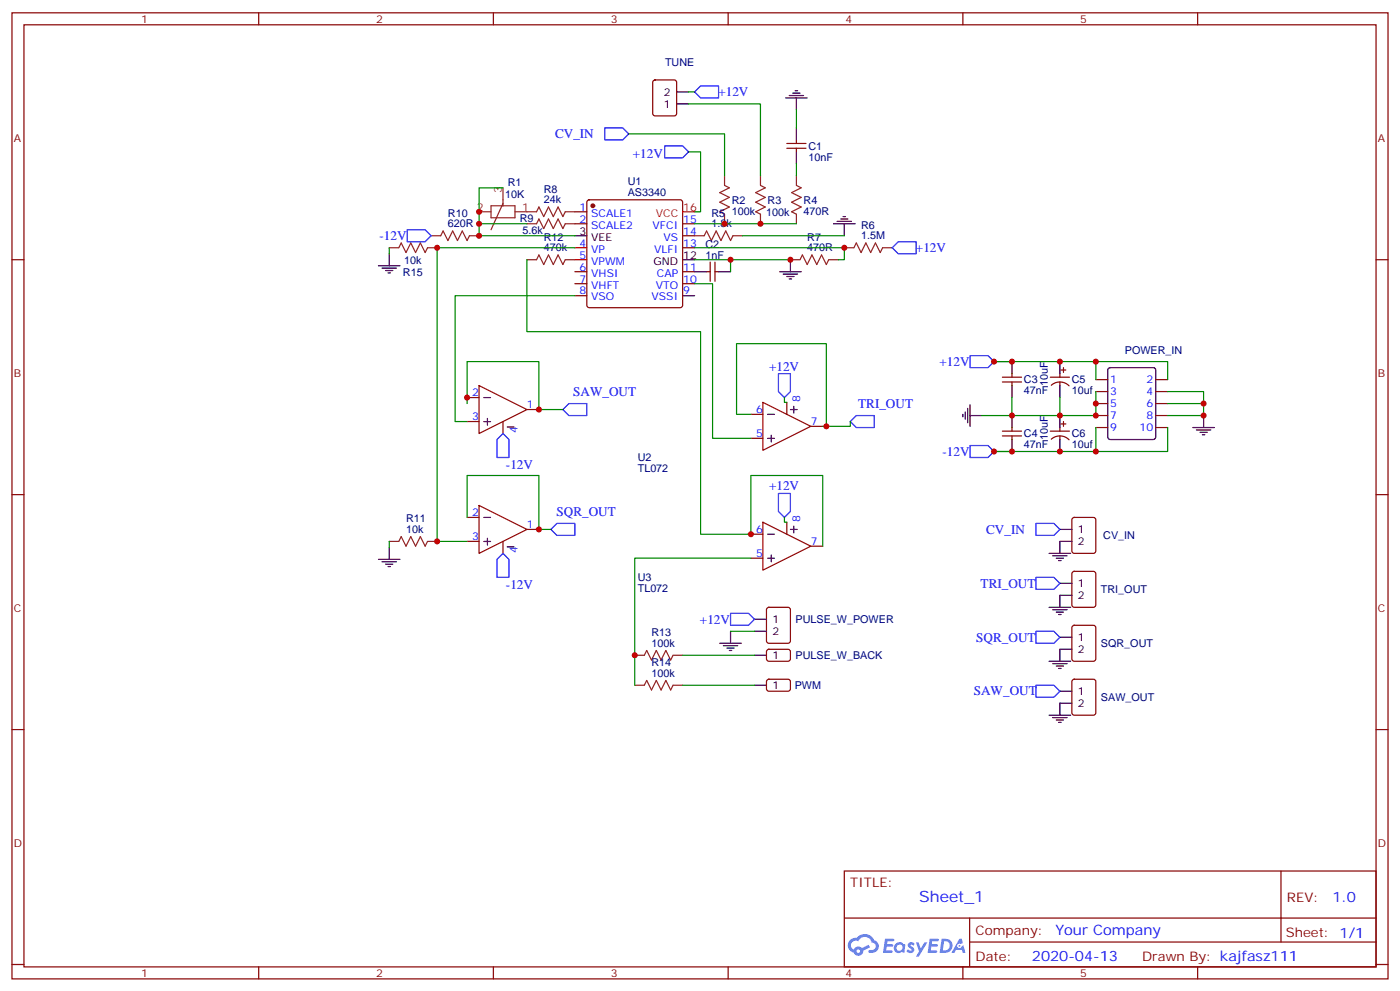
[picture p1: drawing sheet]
<svg xmlns="http://www.w3.org/2000/svg" width="412mm" height="292mm" viewBox="0 0 412 292" stroke-linecap="round" stroke-linejoin="round" font-family="sans-serif">
<g fill="none" stroke="#870000" stroke-width=".35">
<path d="M3.5 3.8h405.4v284.3h-405.4zM7.1 7.3h398.2v277.3h-398.2zM76.2 3.8v3.5M145.3 3.8v3.5M214.5 3.8v3.5M283.6 3.8v3.5M352.8 3.8v3.5M3.5 76.4h3.6M405.3 76.4h3.6M3.5 145.6h3.6M405.3 145.6h3.6M3.5 214.7h3.6"/>
<path d="M405.3 214.7h3.6M248.7 256.4h156.6v28.2h-156.6zM377.3 256.4v20.9M248.7 270.2h156.5M285.6 277.3h119.6M285.6 270.2v14.1M3.5 283.9h3.6M76.2 284.6v3.5M145.3 284.6v3.5M214.5 284.6v3.5M283.6 284.6v3.5M352.8 284.6v3.5"/>
<path d="M405.3 283.9h3.6"/>
</g>
<g fill="#5487ff">
<path d="M267.7 277.5a1.22 1.22 0 0 1 1.7 .3l-.4 .6a.47 .47 0 0 0-.3-.4 .47 .47 0 0 0-.5 .2l.1 .2a1.14 1.14 0 0 1 .8 1.7 1.14 1.14 0 0 1-1.9 0l-.2-.2 .5-.5 .7 .4a.29 .29 0 0 0 .3-.2 .29 .29 0 0 0-.2-.4 1.04 1.04 0 0 1-.6-1.7z"/>
<path d="M260.7 276.3h2.4l.3 .2-.2 .5h-1.8l-.1 .9h1.5l.3 .4-.3 .3h-1.6l-.2 1.1 1.7 .1 .2 .3-.2 .3h-2.6z"/>
<path d="M273.8 276.3h2.4l.3 .2-.1 .5h-1.8l-.2 .9h1.6l.3 .4-.4 .3h-1.6l-.1 1.1 1.7 .1 .2 .3-.2 .3h-2.6z"/>
<path d="M282.6 276.3h.7l.3 1.2-.6 .4a.69 .69 0 0 0-1 .2 .69 .69 0 0 0 .4 1 .69 .69 0 0 0 .9-.6l.5-.3 .6 2.2h-.8l-.2-.8h-1.8l-.5 .8h-.8z"/>
<path d="M269.8 277.4h.8l.6 1.8 1.1-1.8h.9l-2.6 4.2h-.8l.9-1.6z"/>
<path d="M277.4 276.3l-.6 4.1h1.3a2.11 2.11 0 0 0 2.5-2.1 2.11 2.11 0 0 0-2.5-2zM278.1 277a1.39 1.39 0 0 1 1.7 1.4 1.39 1.39 0 0 1-1.8 1.3h-.3z"/>
<path d="M263.7 277.9a1.54 1.54 0 0 0-.1 2.2 1.54 1.54 0 0 0 2.2 .1l.6 .2 .3-2.3-.2-.2h-.4a1.49 1.49 0 0 0-2.4 0zM264 278.9a.94 .94 0 0 1 1.8 0 .94 .94 0 0 1-1.8 0z"/>
<path d="M250.4 276.7a2.18 2.18 0 0 0 1.1 3.7 1.44 1.44 0 0 0 1.6 .9 1.44 1.44 0 0 0 1.2-1.5l2-1-.5-.7-1.9 .9a1.47 1.47 0 0 0-2.4 .5 1.39 1.39 0 0 1-.7-2 1.39 1.39 0 0 1 2-.4 2.12 2.12 0 0 1 2.2-1.3 2.12 2.12 0 0 1 1.9 1.7 1.14 1.14 0 0 1 1.1 1.4 1.14 1.14 0 0 1-1.7 .7 .43 .43 0 0 0-.5 .4 .43 .43 0 0 0 .4 .5 1.98 1.98 0 0 0 2.5-1.3 1.98 1.98 0 0 0-1.2-2.5 3.1 3.1 0 0 0-5.3-.7l-.9 .1zM252.3 280a.55 .55 0 0 1 1.1 0 .55 .55 0 0 1-1.1 0z"/>
<circle cx="282.6" cy="278.4" r=".26"/>
</g>
<g fill="none" stroke="#870000" stroke-width=".35">
<path d="M192.5 23.7l.5-.2h5.6l.7 .5v9.4l-.4 .7h-5.9l-.7-.4v-9.5zM173.1 59l.5-.2h26.8l.5 .2 .2 .5v30.4l-.3 .5-.4 .2h-26.8l-.5-.3-.2-.4v-30.4zM231.8 42.2h5.6M231.8 43.6h5.6M234.6 41.2v1M234.6 43.6v1.1M169.3 62.3h3.6M169.3 65.9h3.6M169.3 80h3.6M201.1 65.9h3.5M201.1 80h3.5M201.1 72.9h3.5"/>
<path d="M201.1 69.4h3.5M208.1 80h1.1M209.2 77.2v5.6M210.6 80h1.1M210.6 77.2v5.6M169.3 83.5h3.6M169.3 87h3.6M201.1 83.5h3.5M137.6 117h3.5M231.8 118.4v3.6M295.3 112.4h5.6M295.3 111h5.6"/>
<path d="M298.1 110v1M298.1 112.4v1.1M309.4 111h5.6M309.7 113.4a3.8 3.8 0 0 1 5.2 .2M312.2 110v1M312.2 112.4v1.1M312.6 108.9h1.4M313.3 108.2v1.4M322.8 111.7h3.5M322.8 115.3h3.5M322.8 118.8h3.5M340.4 111.7h3.6"/>
<path d="M340.4 115.3h3.6M340.4 118.8h3.6M137.6 124.1h3.5M148.2 124.1v3.5M155.2 120.5h3.5M221.2 129h3.5M221.2 122h3.5M238.8 125.5h3.6M295.3 128.3h5.6M295.3 126.9h5.6M298.1 125.8v1.1M298.1 128.3v1.1"/>
<path d="M309.4 126.9h5.6M309.7 129.3a3.8 3.8 0 0 1 5.2 .1M312.2 125.8v1.1M312.2 128.3v1.1M312.6 124.8h1.4M313.3 124.1v1.4M322.8 122.3h3.5M322.8 125.8h3.5M340.4 122.3h3.6M340.4 125.8h3.6M137.6 159.3h3.5M137.6 152.3h3.5"/>
<path d="M148.2 159.3v3.6M155.2 155.8h3.5M221.2 157.2h3.5M231.8 153.7v3.5M316 152.5l.4-.2h5.7l.6 .4 .1 9.5-.5 .6-5.9 .1-.6-.5-.1-9.4zM221.2 164.3h3.5M226 179l.5-.2h5.6l.7 .4v9.4l-.4 .7h-5.9l-.7-.4v-9.4zM238.8 160.8h3.6M316 168.4l.4-.2h5.7l.6 .4 .1 9.4-.5 .7-5.9 .1-.6-.5-.1-9.4zM226 191.3l.5-.2 5.9 .1 .4 .6v2.4l-.7 .4h-5.9l-.4-.7v-2.1zM316 184.3l.4-.3h5.7l.6 .5 .1 9.4-.5 .7h-5.9l-.6-.4-.1-9.5zM226 200.1l.5-.2 5.9 .1 .4 .6v2.4l-.7 .4h-5.9l-.4-.7v-2.1z"/>
<path d="M316 200.1l.4-.2h5.7l.6 .5 .1 9.4-.5 .6-5.9 .1-.6-.5-.1-9.4z"/>
</g>
<circle cx="174.6" cy="60.6" r=".53" fill="#870000" stroke="#870000" stroke-width=".35"/>
<g fill="none" stroke="#000" stroke-width=".35">
<path d="M199.3 30.6h3.5M199.3 27.1h3.5M231.4 28.8h6.4M232.5 28.1h4.2M233.5 27.4h2.2M234.2 26.7h.7M234.6 28.8v3.5M234.6 37.6v3.6M234.6 44.7v3.5M111.5 78.2h6.3M112.5 78.9h4.3M113.6 79.6h2.1"/>
<path d="M114.7 74.7v3.5M169.3 69.4h3.6M201.1 76.4h3.5M204.6 80h3.5M211.7 80h3.5M229.7 80h6.3M232.8 76.4v3.6M245.5 65.9h6.4M246.6 65.2h4.2M247.6 64.5h2.2M248.4 63.7h.7M248.7 65.9v3.5"/>
<path d="M114.3 80.3h.7M201.1 87h3.5M230.7 80.7h4.2M231.8 81.4h2.1M232.5 82.1h.7M142.5 117h2M233.8 119.6v2M285.8 119.1v6.4M298.1 106.4v3.6M298.1 113.5v3.5M312.2 106.4v3.6M312.2 113.5v3.5"/>
<path d="M326.6 108.4l.4-.2h12.7l.7 .4v20.1l-.4 .6-13 .1-.6-.5-.1-20zM142.5 124.1h2M143.6 123.2v1.9M149.4 125.7h2M226.1 122h2M226.1 129h2M227.2 128.1v2M232.8 120.5h2M283.6 122v.7M284.3 121.2v2.2M285 120.2v4.2M285.8 122.3h3.5"/>
<path d="M298.1 122.3v3.5M298.1 129.4v3.5M312.2 122.3v3.5M312.2 129.4v3.5M351.4 125.8h6.3M352.4 126.5h4.3M353.5 127.2h2.1M354.2 128h.7M354.5 122.3v3.5M142.5 152.3h2M142.5 159.4h2M143.6 158.4v2"/>
<path d="M226.1 157.2h2M232.8 155.8h2M233.8 154.9v1.9M312.2 155.8h3.5M315.7 159.3h-3.5v3.6M111.5 164.6h6.3M112.5 165.3h4.3M113.6 166.1h2.1M114.3 166.8h.7M114.7 161.1v3.5M149.4 161h2M226.1 164.3h2"/>
<path d="M227.2 163.4v1.9M309 162.9h6.4M309 178.8h6.4M310.1 163.6h4.2M310.1 179.5h4.2M311.1 164.3h2.2M311.9 165h.7M312.2 171.7h3.5M315.7 175.2h-3.5v3.6M212 189.3h6.4M213.1 190h4.2M214.1 190.7h2.2"/>
<path d="M214.8 191.5h.7M215.2 185.8v3.5M222.2 182.3h3.6M222.2 185.8h3.6M222.2 192.9h3.6M309 194.6h6.4M310.1 195.3h4.2M311.1 180.2h2.2M311.1 196h2.2M311.9 180.9h.7M311.9 196.7h.7M312.2 187.6h3.5"/>
<path d="M315.7 191.1h-3.5v3.5M222.2 201.7h3.6M309 210.5h6.4M310.1 211.2h4.2M311.1 211.9h2.2M311.9 212.6h.7M312.2 203.4h3.5M315.7 207h-3.5v3.5"/>
</g>
<path d="M169.3 72.9h3.6M169.3 76.4h3.6M201.1 62.3h3.5" fill="none" stroke="#f00" stroke-width=".35"/>
<path d="M141.1 113.5l14.1 7-14.1 7.1zM224.7 118.4l14.1 7.1-14.1 7zM141.1 148.8l14.1 7-14.1 7.1zM224.7 153.7l14.1 7.1-14.1 7z" fill="none" stroke="#a10000" stroke-width=".35"/>
<g fill="none" stroke="#8c2424" stroke-width=".35">
<path d="M148.2 59.9l-3.6 7.7M148.2 55.3v5.3M213.4 51.8v2.8l1.4 .7-2.8 1.4 2.8 1.4-2.8 1.4 2.8 1.4-2.8 1.4 1.4 .7v2.9M224 51.8v2.8l1.4 .7-2.8 1.4 2.8 1.4-2.8 1.4 2.8 1.4-2.8 1.4 1.4 .7v2.9M234.6 51.8v2.8l1.4 .7-2.8 1.4 2.8 1.4-2.8 1.4 2.8 1.4-2.8 1.4 1.4 .7v2.9M114.7 72.9h2.8l.7-1.4 1.4 2.8 1.4-2.8 1.4 2.8 1.4-2.8 1.4 2.8 .7-1.4h2.9M127 69.4h2.8l.7-1.4 1.4 2.8 1.4-2.8 1.5 2.8 1.4-2.8 1.4 2.8 .7-1.4h2.8M141.1 62.3h3.5M144.6 60.6h7.1v3.5h-7.1zM151.7 62.3h6.3l.7-1.4 1.5 2.8 1.4-2.8 1.4 2.8 1.4-2.8 1.4 2.8 .7-1.4h2.8M155.2 76.4h2.8l.7-1.4 1.5 2.9 1.4-2.9 1.4 2.9 1.4-2.9 1.4 2.9 .7-1.5h2.8M155.2 65.9h2.8l.7-1.4 1.5 2.8 1.4-2.8 1.4 2.8 1.4-2.8 1.4 2.8 .7-1.4h2.8"/>
<path d="M204.6 69.4h2.8l.7-1.4 1.4 2.8 1.5-2.8 1.4 2.8 1.4-2.8 1.4 2.8 .7-1.4h2.8M232.8 76.4h2.9l.7-1.4 1.4 2.9 1.4-2.9 1.4 2.9 1.4-2.9 1.4 2.9 .7-1.5h2.8M248.7 72.9h2.8l.7-1.4 1.4 2.8 1.5-2.8 1.4 2.8 1.4-2.8 1.4 2.8 .7-1.4h2.8M114.7 159.3h2.8l.7-1.4 1.4 2.9 1.4-2.9 1.4 2.9 1.4-2.9 1.4 2.9 .7-1.5h2.9M187 192.9h2.8l.7-1.4 1.4 2.8 1.4-2.8 1.4 2.8 1.4-2.8 1.5 2.8 .7-1.4h2.8M187 201.7h2.8l.7-1.4 1.4 2.8 1.4-2.8 1.4 2.8 1.4-2.8 1.5 2.8 .7-1.4h2.8"/>
</g>
<g fill="none" stroke="#00f" stroke-width=".35">
<path d="M178.2 37.6h5.2l1.8 1.8-1.8 1.8h-5.2zM206.4 25.3h5.3v3.5h-5.3l-1.8-1.7zM195.8 42.9h5.3l1.7 1.8-1.7 1.8h-5.3zM119.9 67.6h5.3l1.8 1.8-1.8 1.8h-5.3zM262.8 72.9l1.8-1.7h5.3v3.5h-5.3zM229.3 110h3.5v5.3l-1.7 1.7-1.8-1.7zM285.8 104.7h5.2l1.8 1.7-1.8 1.8h-5.2zM148.2 127.6l1.7 1.8v5.3h-3.5v-5.3zM165.8 120.5l1.8-1.7h5.3v3.5h-5.3zM250.5 124.1l1.7-1.8h5.3v3.5h-5.3zM285.8 131.1h5.2l1.8 1.8-1.8 1.8h-5.2zM164 154.1h5.3v3.5h-5.3l-1.7-1.8z"/>
<path d="M229.3 145.2h3.5v5.3l-1.7 1.8-1.8-1.8zM305.2 154.1h5.2l1.8 1.7-1.8 1.8h-5.2zM148.2 162.9l1.7 1.7v5.3h-3.5v-5.3zM305.2 169.9h5.2l1.8 1.8-1.8 1.8h-5.2zM215.2 180.5h5.3l1.7 1.8-1.7 1.7h-5.3zM305.2 185.8h5.2l1.8 1.8-1.8 1.7h-5.2zM305.2 201.7h5.2l1.8 1.7-1.8 1.8h-5.2z"/>
</g>
<g fill="none" stroke="#008700" stroke-width=".35">
<path d="M185.2 39.4h28.2v12.4M202.8 30.6h21.2v21.2M202.8 27.1h1.8M234.6 32.3v5.3M148.2 55.3h-7.1v10.6h14.1M202.8 44.7h3.6v17.6h-1.8M234.6 48.2v3.6M114.7 72.9v1.8M141.1 65.9v3.5h28.2M155.2 76.4v21.2h51.2v59.6h14.8v-17.3h21.2v20.9M169.3 72.9h-40.5v86.4h8.8M204.6 65.9h30"/>
<path d="M204.6 72.9h44.1v3.5h-1.8M204.6 76.4h28.2M215.2 76.4v3.6M218.7 69.4h30M169.3 87h-35.2v37.1h3.5M204.6 83.5h5.3v45.5h11.3M137.6 118.8v-12.4h21.1v14.1h7.1M231.1 117v1.4h.7M298.1 106.4h-5.3h30v5.3M298.1 117v5.3h14.1M322.8 115.3v7h-10.6v-5.3M322.8 106.4h21.2v5.3"/>
<path d="M344 115.3h10.5v7h-10.5M344 118.8h10.5M221.2 122h-4.2v-20.9h26.4v24.4h-1M250.5 124.1v1.4h-7.1M289.3 122.3h8.8M322.8 125.8v7.1h-30h5.3M344 125.8v7.1h-21.2M114.7 159.3v1.8M137.6 152.3v-12.4h21.1v15.9h3.6M231.1 152.3v1.4h.7M221.2 164.3h-34.2v37.4M201.1 192.9h21.1"/>
<path d="M215.2 185.8h7M201.1 201.7h21.1"/>
</g>
<g fill="#c00">
<circle cx="298.1" cy="132.9" r=".88"/>
<circle cx="322.8" cy="106.4" r=".88"/>
<circle cx="298.1" cy="122.3" r=".88"/>
<circle cx="312.2" cy="122.3" r=".88"/>
<circle cx="312.2" cy="106.4" r=".88"/>
<circle cx="322.8" cy="132.9" r=".88"/>
<circle cx="312.2" cy="132.9" r=".88"/>
<circle cx="158.8" cy="155.8" r=".88"/>
<circle cx="141.1" cy="65.9" r=".88"/>
<circle cx="141.1" cy="62.3" r=".88"/>
<circle cx="137.6" cy="117" r=".88"/>
<circle cx="215.2" cy="76.4" r=".88"/>
<circle cx="232.8" cy="76.4" r=".88"/>
<circle cx="213.4" cy="65.9" r=".88"/>
<circle cx="224" cy="65.9" r=".88"/>
<circle cx="248.7" cy="72.9" r=".88"/>
<circle cx="243.4" cy="125.5" r=".88"/>
<circle cx="158.8" cy="120.5" r=".88"/>
<circle cx="141.1" cy="69.4" r=".88"/>
<circle cx="128.8" cy="159.3" r=".88"/>
<circle cx="221.2" cy="157.2" r=".88"/>
<circle cx="187" cy="192.9" r=".88"/>
<circle cx="128.8" cy="72.9" r=".88"/>
<circle cx="298.1" cy="106.4" r=".88"/>
<circle cx="354.5" cy="122.3" r=".88"/>
<circle cx="354.5" cy="118.8" r=".88"/>
<circle cx="292.8" cy="106.4" r=".88"/>
<circle cx="322.8" cy="122.3" r=".88"/>
<circle cx="322.8" cy="118.8" r=".88"/>
<circle cx="292.8" cy="132.9" r=".88"/>
</g>
<text font-size="4.6" fill="#00f" x="270.8" y="265.4">Sheet_1</text>
<g font-size="4.2" fill="#00f">
<text x="392.5" y="265.6">1.0</text>
<text x="310.9" y="275.2">Your Company</text>
<text x="304" y="283">2020-04-13</text>
</g>
<g font-size="3.9" fill="#00f">
<text x="211.6" y="28.4">+12V</text>
<text x="163.5" y="40.6">CV_IN</text>
<text x="186.4" y="46.5">+12V</text>
<text x="111.8" y="70.6">-12V</text>
<text x="269.8" y="74.2">+12V</text>
<text x="276.7" y="107.7">+12V</text>
<text x="226.5" y="109.1">+12V</text>
<text x="168.9" y="116.5">SAW_OUT</text>
<text x="252.8" y="120">TRI_OUT</text>
<text x="277.6" y="134.1">-12V</text>
<text x="149" y="138.2">-12V</text>
<text x="226.5" y="144.4">+12V</text>
<text x="163.9" y="151.8">SQR_OUT</text>
<text x="290.5" y="157.1">CV_IN</text>
<text x="149" y="173.4">-12V</text>
<text x="288.9" y="172.9">TRI_OUT</text>
<text x="206.2" y="183.5">+12V</text>
<text x="287.6" y="188.8">SQR_OUT</text>
<text x="286.9" y="204.7">SAW_OUT</text>
</g>
<g font-size="3.9" fill="#800">
<text x="250.5" y="260.9">TITLE:</text>
<text x="379.1" y="265.6">REV:</text>
<text x="287.4" y="275.1">Company:</text>
<text x="378.7" y="275.8">Sheet: 1/1</text>
<text x="287.4" y="282.8">Date:</text>
<text x="336.4" y="282.9">Drawn By: kajfasz111</text>
</g>
<g font-size="3.2" fill="#800">
<text x="41.6" y="6.8">1</text>
<text x="110.8" y="6.8">2</text>
<text x="179.9" y="6.8">3</text>
<text x="249.1" y="6.8">4</text>
<text x="318.2" y="6.8">5</text>
<text x="4.1" y="41.9">A</text>
<text x="405.9" y="41.9">A</text>
<text x="4.1" y="111">B</text>
<text x="405.9" y="111">B</text>
<text x="4.1" y="180.2">C</text>
<text x="405.9" y="180.2">C</text>
<text x="4.1" y="249.3">D</text>
<text x="405.9" y="249.3">D</text>
<text x="41.6" y="287.6">1</text>
<text x="110.8" y="287.6">2</text>
<text x="179.9" y="287.6">3</text>
<text x="249.1" y="287.6">4</text>
<text x="318.2" y="287.6">5</text>
</g>
<g font-size="3.2" fill="#000080">
<text x="195.9" y="19.3">TUNE</text>
<text x="238.1" y="47.3">10nF</text>
<text x="238.1" y="44.1">C1</text>
<text x="148.8" y="58.2">10K</text>
<text x="149.6" y="54.7">R1</text>
<text x="160.2" y="59.9">24k</text>
<text x="160.2" y="56.7">R8</text>
<text x="184.9" y="57.7">AS3340</text>
<text x="184.9" y="54.5">U1</text>
<text x="215.5" y="60">R2</text>
<text x="226.1" y="60">R3</text>
<text x="236.7" y="60">R4</text>
<text x="131.9" y="63.7">R10</text>
<text x="153.1" y="65.2">R9</text>
<text x="209.6" y="63.7">R5</text>
<text x="215.5" y="63.2">100k</text>
<text x="225.7" y="63.5">100k</text>
<text x="236.7" y="63.2">470R</text>
<text x="131.9" y="66.9">620R</text>
<text x="153.9" y="68.7">5.6k</text>
<text x="160.2" y="70.8">R12</text>
<text x="209.6" y="66.9">1.8k</text>
<text x="237.8" y="70.8">R7</text>
<text x="253.7" y="70.4">1.5M</text>
<text x="253.7" y="67.3">R6</text>
<text x="119.1" y="77.6">10k</text>
<text x="160.2" y="74">470k</text>
<text x="207.8" y="76.1">1nF</text>
<text x="207.8" y="72.9">C2</text>
<text x="237.8" y="74">470R</text>
<text x="118.7" y="81.1">R15</text>
<text x="331.4" y="104">POWER_IN</text>
<text x="301.6" y="112.9">C3</text>
<text x="308.7" y="113.5" transform="rotate(-90 308.7 113.5)">10uF</text>
<text x="315.7" y="112.9">C5</text>
<text x="301.6" y="116">47nF</text>
<text x="315.7" y="116">10uf</text>
<text x="301.6" y="131.8">47nF</text>
<text x="301.6" y="128.7">C4</text>
<text x="308.7" y="129.4" transform="rotate(-90 308.7 129.4)">10uF</text>
<text x="315.7" y="131.8">10uf</text>
<text x="315.7" y="128.7">C6</text>
<text x="187.9" y="135.7">U2</text>
<text x="187.9" y="138.9">TL072</text>
<text x="119.6" y="153.7">R11</text>
<text x="119.6" y="156.9">10k</text>
<text x="325" y="158.7">CV_IN</text>
<text x="187.9" y="171">U3</text>
<text x="187.9" y="174.2">TL072</text>
<text x="324.3" y="174.6">TRI_OUT</text>
<text x="234.4" y="183.4">PULSE_W_POWER</text>
<text x="191.9" y="190.4">100k</text>
<text x="191.9" y="187.2">R13</text>
<text x="324.3" y="190.5">SQR_OUT</text>
<text x="191.9" y="196">R14</text>
<text x="234.3" y="194">PULSE_W_BACK</text>
<text x="191.9" y="199.2">100k</text>
<text x="234.1" y="202.8">PWM</text>
<text x="324.3" y="206.4">SAW_OUT</text>
</g>
<g font-size="3.2">
<text x="195.5" y="28.1">2</text>
<text x="195.5" y="31.6">1</text>
<text x="170.7" y="69">3</text>
<text x="174.2" y="70.8">VEE</text>
<text x="192.5" y="77.9">GND</text>
<text x="201.3" y="76.1">12</text>
<text x="317.5" y="156.9">1</text>
<text x="317.5" y="160.4">2</text>
<text x="317.5" y="172.8">1</text>
<text x="317.5" y="176.3">2</text>
<text x="227.5" y="183.3">1</text>
<text x="227.5" y="186.9">2</text>
<text x="317.5" y="188.6">1</text>
<text x="227.5" y="193.9">1</text>
<text x="317.5" y="192.2">2</text>
<text x="227.5" y="202.7">1</text>
<text x="317.5" y="204.5">1</text>
<text x="317.5" y="208">2</text>
</g>
<g font-size="3.2" fill="#8d2323">
<text x="147.8" y="56.7" transform="rotate(-90 147.8 56.7)">3</text>
<text x="140.5" y="62">2</text>
<text x="153.8" y="62">1</text>
</g>
<g font-size="3.2" fill="#00f">
<text x="170.7" y="62">1</text>
<text x="170.7" y="65.5">2</text>
<text x="174.2" y="63.7">SCALE1</text>
<text x="201.3" y="65.5">15</text>
<text x="174.2" y="67.3">SCALE2</text>
<text x="192.2" y="67.3">VFCI</text>
<text x="195.4" y="70.8">VS</text>
<text x="201.3" y="69">14</text>
<text x="170.7" y="72.6">4</text>
<text x="170.7" y="76.1">5</text>
<text x="174.2" y="74.3">VP</text>
<text x="174.2" y="77.9">VPWM</text>
<text x="192.7" y="74.3">VLFI</text>
<text x="201.3" y="72.6">13</text>
<text x="170.7" y="79.6">6</text>
<text x="170.7" y="83.1">7</text>
<text x="174.2" y="81.4">VHSI</text>
<text x="193.5" y="81.4">CAP</text>
<text x="201.3" y="83.1">10</text>
<text x="201.3" y="79.6">11</text>
<text x="170.7" y="86.7">8</text>
<text x="174.2" y="84.9">VHFT</text>
<text x="174.2" y="88.4">VSO</text>
<text x="191.9" y="88.4">VSSI</text>
<text x="193.2" y="84.9">VTO</text>
<text x="201.3" y="86.7">9</text>
<text x="327" y="112.8">1</text>
<text x="337.7" y="112.8">2</text>
<text x="139.1" y="116.7">2</text>
<text x="235.7" y="118.4" transform="rotate(-90 235.7 118.4)">8</text>
<text x="327" y="116.3">3</text>
<text x="327" y="119.8">5</text>
<text x="337.7" y="116.3">4</text>
<text x="337.7" y="119.8">6</text>
<text x="139.1" y="123.7">3</text>
<text x="155.2" y="120.2">1</text>
<text x="222.7" y="121.6">6</text>
<text x="238.8" y="125.1">7</text>
<text x="327" y="123.4">7</text>
<text x="337.7" y="123.4">8</text>
<text x="152.4" y="127.5" transform="rotate(-90 152.4 127.5)">4</text>
<text x="222.7" y="128.7">5</text>
<text x="327" y="126.9">9</text>
<text x="335.7" y="126.9">10</text>
<text x="139.1" y="151.9">2</text>
<text x="155.2" y="155.5">1</text>
<text x="235.7" y="153.7" transform="rotate(-90 235.7 153.7)">8</text>
<text x="139.1" y="159">3</text>
<text x="222.7" y="156.9">6</text>
<text x="238.8" y="160.4">7</text>
<text x="152.4" y="162.8" transform="rotate(-90 152.4 162.8)">4</text>
<text x="222.7" y="163.9">5</text>
</g>
<g font-size="3.2" fill="#f00">
<text x="193.2" y="63.7">VCC</text>
<text x="201.3" y="62">16</text>
</g>
</svg>
